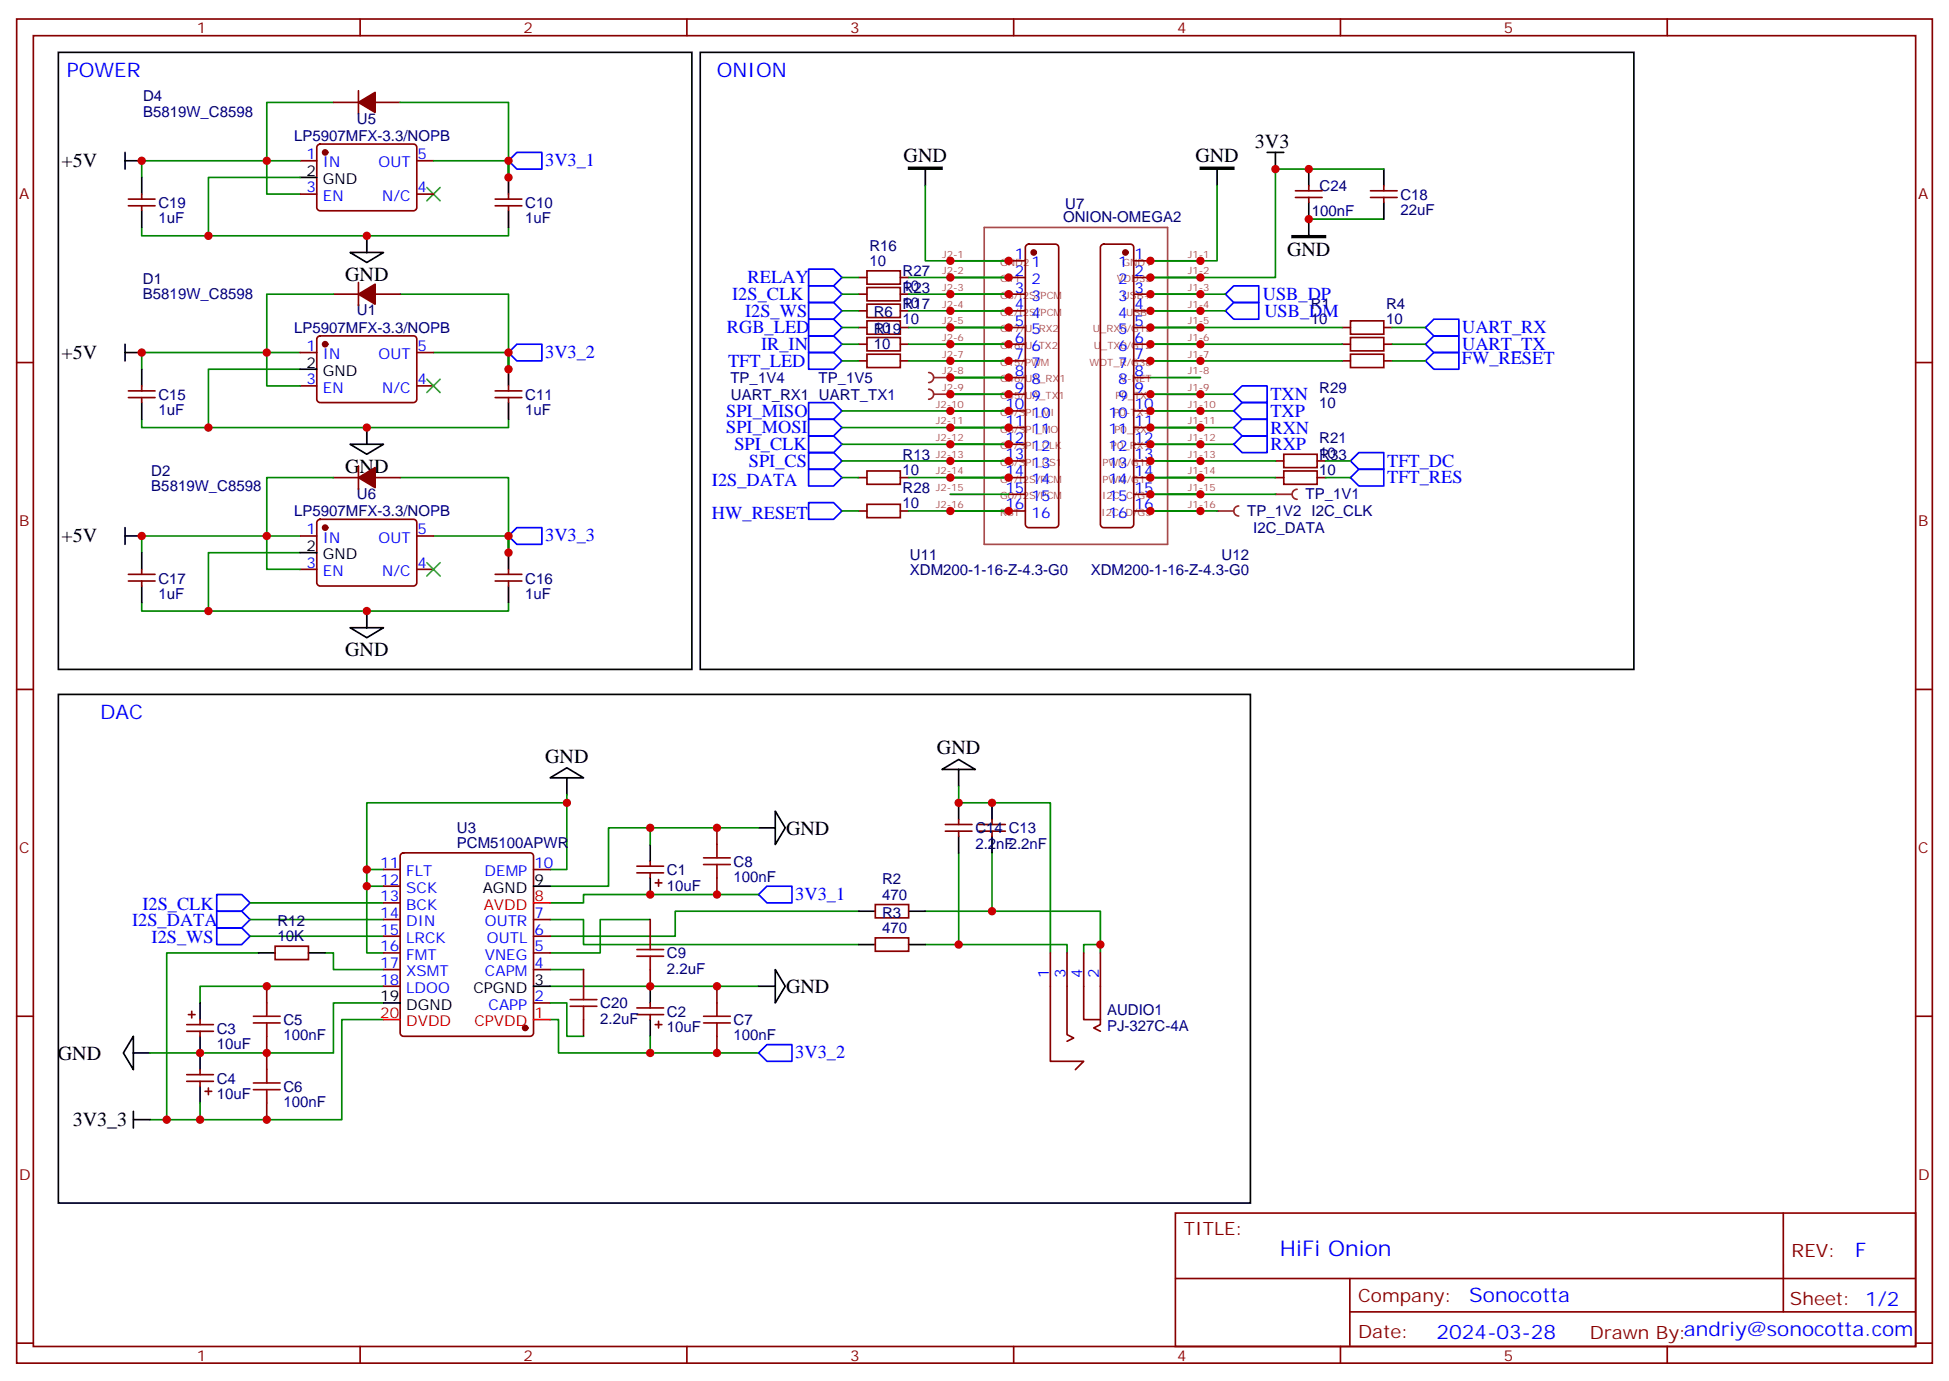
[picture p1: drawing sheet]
<svg xmlns="http://www.w3.org/2000/svg" width="412mm" height="292mm" viewBox="0 0 412 292" stroke-linecap="round" stroke-linejoin="round" font-family="sans-serif">
<g fill="none" stroke="#870000" stroke-width=".35">
<path d="M3.5 4h405.4v284.4h-405.4zM7.1 7.5h398.2v277.3h-398.2zM75.8 19.2v4.9M76.2 4v3.5M145.3 4v3.5M214.5 4v3.5M283.6 4v3.5M352.8 4v3.5M63.5 34h3.5M67.3 30.7l.4-.2h19.8a.71 .71 0 0 1 .7 .7v12.7a.76 .76 0 0 1-.7 .7h-19.8a.76 .76 0 0 1-.7-.7v-12.7zM70.6 21.7h5.2M79.4 21.7h5.3"/>
<path d="M88.2 34h3.5M276.9 39.3v1.1M292.8 39.3v1.1M27.2 43.5h5.6M27.2 42.1h5.6M30 41.1v1M30 43.5v1.1M63.5 41.1h3.5M75.8 59.8v4.9M88.2 41.1h3.5M104.8 43.5h5.6M104.8 42.1h5.6"/>
<path d="M107.6 41.1v1M107.6 43.5v1.1M181.7 58.7h1.7M183.4 57.3h7.1v2.8h-7.1zM190.5 58.7h1.8M274.1 41.8h5.7M274.1 40.4h5.7M276.9 41.8v1M290 41.8h5.6M290 40.4h5.6M292.8 41.8v1M3.5 76.7h3.6"/>
<path d="M63.5 74.6h3.5M67.3 71.3l.4-.3h19.8a.71 .71 0 0 1 .7 .8v12.7a.76 .76 0 0 1-.7 .7h-19.8a.76 .76 0 0 1-.7-.7v-12.7zM70.6 62.2h5.2M79.4 62.2h5.3M88.2 74.6h3.5M181.7 62.2h1.7M181.7 72.8h1.7M181.7 69.3h1.7M181.7 65.8h1.7M183.4 71.4h7.1v2.8h-7.1zM183.4 67.9h7.1v2.8h-7.1zM183.4 64.3h7.1v2.9h-7.1z"/>
<path d="M183.4 60.8h7.1v2.8h-7.1zM190.5 62.2h1.8M190.5 72.8h1.8M190.5 69.3h1.8M190.5 65.8h1.8M284 72.8h1.8M284 69.3h1.8M284 76.3h1.8M285.8 67.9h7v2.8h-7zM285.8 71.4h7v2.8h-7zM285.8 74.9h7v2.9h-7zM292.8 72.8h1.8"/>
<path d="M292.8 69.3h1.8M292.8 76.3h1.8M405.3 76.7h3.6M27.2 84.1h5.6M27.2 82.7h5.6M30 81.6v1.1M30 84.1v1.1M63.5 81.6h3.5M75.8 98.6v4.9M88.2 81.6h3.5M104.8 84.1h5.6M104.8 82.7h5.6"/>
<path d="M107.6 81.6v1.1M107.6 84.1v1.1M183.4 99.6h7.1v2.8h-7.1zM63.5 113.4h3.5M67.3 110.1l.4-.2h19.8a.71 .71 0 0 1 .7 .7v12.7a.76 .76 0 0 1-.7 .7h-19.8a.76 .76 0 0 1-.7-.7v-12.7zM70.6 101h5.2M79.4 101h5.3M88.2 113.4h3.5M181.7 101h1.7M181.7 108.1h1.7M183.4 106.7h7.1v2.8h-7.1zM190.5 101h1.8"/>
<path d="M190.5 108.1h1.8M27.2 122.9h5.6M27.2 121.5h5.6M30 120.4v1.1M30 122.9v1.1M63.5 120.4h3.5M88.2 120.4h3.5M104.8 122.9h5.6M104.8 121.5h5.6M107.6 120.4v1.1M107.6 122.9v1.1M3.5 145.8h3.6"/>
<path d="M405.3 145.8h3.6M151.7 175.1v3.5M200 175.8h5.7M200 174.4h5.7M202.8 173.4v1M202.8 175.8v1.1M207.1 175.8h5.6M207.1 174.4h5.6M209.9 173.4v1M209.9 175.8v1.1M81.1 198h3.6M81.1 194.5h3.6"/>
<path d="M81.1 183.9h3.6M81.1 187.5h3.6M81.1 191h3.6M84.9 180.6l.5-.2h26.8a.71 .71 0 0 1 .7 .7v37.4a.76 .76 0 0 1-.7 .7h-26.8a.76 .76 0 0 1-.7-.7v-37.4zM112.9 198h3.5M112.9 194.5h3.5M112.9 183.9h3.5M134.8 184.6h5.6M134.8 183.2h5.6M137.6 182.2v1M137.6 184.6v1.1M137.6 194.5v3.5"/>
<path d="M138.6 186.8h1.5M139.3 186.1v1.4M151.7 185.7v3.5M185.2 191.3h7.1v2.9h-7.1zM185.2 198.4h7.1v2.8h-7.1zM3.5 215h3.6M39.5 216.7h5.7M39.5 218.2h5.7M39.9 214.6h1.4M40.6 213.9v1.4M42.3 215.7v1M42.3 218.2v1"/>
<path d="M56.4 208.6v3.6M56.4 219.2v7.1M58.2 200.2h7.1v2.8h-7.1zM81.1 205.1h3.6M81.1 201.6h3.6M81.1 208.6h3.6M112.9 212.2h3.5M112.9 205.1h3.5M112.9 201.6h3.5M123.5 205.1v3.5M123.5 215.7v3.5M134.8 214.6h5.6"/>
<path d="M134.8 213.2h5.6M137.6 205.1v3.5M137.6 212.2v1M137.6 214.6v1.1M138.6 216.7h1.5M139.3 216v1.5M151.7 208.6v3.6M151.7 219.2v3.5M222.2 201.6v22.9h7.1l-1.8 1.8M225.8 201.6v17.3l1.4 .7-1.4 .7M229.3 201.6v14.1h3.5M232.8 201.6v15.1l-1.4 .8 1.4 .7"/>
<path d="M405.3 215h3.6M39.5 228.7h5.7M39.5 227.3h5.7M42.3 226.3v1M42.3 228.7v1.1M43.4 230.9h1.4M44.1 230.2v1.4M56.4 233.3v3.6M248.7 256.6h156.6v28.2h-156.6zM377.3 256.6v20.9M248.7 270.5h156.5M285.6 277.5h119.6"/>
<path d="M285.6 270.5v14.1M3.5 284.1h3.6M76.2 284.8v3.6M145.3 284.8v3.6M214.5 284.8v3.6M283.6 284.8v3.6M352.8 284.8v3.6M405.3 284.1h3.6"/>
</g>
<g fill="none" stroke="#008700" stroke-width=".35">
<path d="M63.5 37.5h-19.4v12.4M63.5 34h-33.5v3.5M70.6 21.7h-14.2v19.4h7.1M84.7 21.7h22.9v15.8M91.7 34h15.9v3.5M107.6 34v3.5M195.8 39.3v15.9h17.6M257.5 39.3v15.9h-14.1M292.8 35.8h-22.9v22.9h-26.5M30 48.1v1.8h77.6v-1.8M178.2 58.7h3.5M192.3 58.7h21.1"/>
<path d="M276.9 46.4h15.9M63.5 78.1h-19.4v12.4M63.5 74.6h-33.5v3.5M70.6 62.2h-14.2v19.4h7.1M84.7 62.2h22.9v15.9M91.7 74.6h15.9v3.5M107.6 74.6v3.5M178.2 62.2h3.5M178.2 65.8h3.5M178.2 69.3h3.5M178.2 72.8h3.5M192.3 62.2h21.1"/>
<path d="M192.3 65.8h21.1M192.3 69.3h21.1M192.3 72.8h21.1M243.4 62.2h15.9M243.4 65.8h15.9M243.4 69.3h40.6M243.4 72.8h40.6M243.4 76.3h40.6M294.6 69.3h7M294.6 72.8h7M294.6 76.3h7M30 88.7v1.8h77.6v-1.8"/>
<path d="M243.4 94h17.7M243.4 90.5h17.7M243.4 86.9h17.7M243.4 83.4h17.7M63.5 116.9h-19.4v12.4M63.5 113.4h-33.5v3.5M70.6 101h-14.2v19.4h7.1M84.7 101h22.9v15.9M91.7 113.4h15.9v3.5M107.6 113.4v3.5M178.2 101h3.5M178.2 108.1h3.5"/>
<path d="M192.3 101h21.1M192.3 108.1h21.1M30 127.5v1.8h77.6v-1.8M119.9 168.1v15.8h-3.5M119.9 169.8h-42.3v14.1h3.5M137.6 175.1v3.5M160.5 175.1h-31.7v12.4h-12.4M202.8 166.3v3.5h19.4v31.8M52.9 198h28.2M52.9 194.5h28.2M52.9 191h28.2M77.6 183.9v17.7h3.5"/>
<path d="M77.6 187.5h3.5M116.4 194.5h7.1v5.3h58.2M137.6 194.5h-10.6v7.1h-10.6M160.5 189.2h-37v1.8h-7.1M181.7 192.8h-38.8v5.2h-26.5M202.8 180.4v19.4h-7M202.8 199.8h23v1.8M209.9 180.4v12.4h-14.1M209.9 192.8h22.9v8.8M232.8 199.8h-3.5v1.8M54.7 201.6h-19.4v35.3M68.8 201.6h1.8v3.5h10.5"/>
<path d="M81.1 208.6h-38.8v3.6M81.1 212.2h-10.5v10.5h-38.9M81.1 215.7h-8.8v21.2h-40.6M116.4 208.6h44.1M116.4 215.7h1.8v7h42.3M116.4 212.2h3.5v7h3.6M116.4 205.1h7.1M137.6 219.2v3.5M42.3 233.3v3.6"/>
</g>
<g fill="none" stroke="#000" stroke-width=".35">
<path d="M12.3 11.1h134.1v130.5h-134.1zM148.2 11.1h197.5v130.5h-197.5zM26.5 34h3.5M26.5 32.2v3.6M30 37.5v3.6M63.5 37.5h3.5M107.6 37.5v3.6M195.8 35.8v3.5M257.5 35.8v3.5M268.1 32.2h3.5M269.9 32.2v3.6M276.9 35.8v3.5"/>
<path d="M292.8 35.8v3.5M30 44.6v3.5M74.1 53.4h7l-3.5 2.1zM77.6 49.9v3.5M107.6 44.6v3.5M276.9 42.8v7.1M292.8 42.8v3.6M26.5 72.8v3.5M26.5 74.6h3.5M30 78.1v3.5M63.5 78.1h3.5M107.6 78.1v3.5"/>
<path d="M30 85.2v3.5M74.1 94h7l-3.5 2.1zM77.6 90.5v3.5M107.6 85.2v3.5M26.5 111.6v3.5M26.5 113.4h3.5M30 116.9v3.5M63.5 116.9h3.5M107.6 116.9v3.5M30 124v3.5M74.1 132.8h7l-3.5 2.1zM77.6 129.3v3.5"/>
<path d="M107.6 124v3.5M12.3 146.9h252.3v107.6h-252.3zM116.4 164.5l3.5-2.1 3.6 2.1zM119.9 164.5v3.6M137.6 178.6v3.6M160.5 175.1h3.5M164 171.6l2.2 3.5-2.2 3.5zM199.3 162.8l3.5-2.1 3.6 2.1zM202.8 162.8v3.5M202.8 169.8v3.6M202.8 176.9v3.5M209.9 169.8v3.6"/>
<path d="M209.9 176.9v3.5M112.9 187.5h3.5M137.6 185.7v3.5M181.7 192.8h3.5M181.7 199.8h3.5M192.3 192.8h3.5M192.3 199.8h3.5M28.2 219.2v7.1l-2.1-3.6zM42.3 212.2v3.5M42.3 219.2v7.1M54.7 201.6h3.5M65.3 201.6h3.5"/>
<path d="M81.1 212.2h3.6M112.9 208.6h3.5M137.6 208.6v3.6M137.6 215.7v3.5M160.5 208.6h3.5M164 205.1l2.2 3.5-2.2 3.6zM28.2 222.7h3.5M28.2 236.9h3.5M28.2 235.1v3.5M42.3 229.8v3.5"/>
</g>
<g fill="none" stroke="#00f" stroke-width=".35">
<path d="M107.6 34l1.8-1.8h5.3v3.6h-5.3zM171.1 56.9h5.3l1.8 1.8-1.8 1.8h-5.3zM107.6 74.6l1.8-1.8h5.3v3.5h-5.3zM171.1 67.5h5.3l1.8 1.8-1.8 1.7h-5.3zM171.1 60.5h5.3l1.8 1.7-1.8 1.8h-5.3zM171.1 64h5.3l1.8 1.8-1.8 1.7h-5.3zM171.1 71h5.3l1.8 1.8-1.8 1.8h-5.3zM259.3 65.8l1.8-1.8h5.2v3.5h-5.2zM259.3 62.2l1.8-1.7h5.2v3.5h-5.2zM303.4 74.6h5.3v3.5h-5.3l-1.8-1.8zM303.4 67.5h5.3v3.5h-5.3l-1.8-1.7zM303.4 71h5.3v3.6h-5.3l-1.8-1.8z"/>
<path d="M171.1 99.3h5.3l1.8 1.7-1.8 1.8h-5.3zM261.1 90.5l1.7-1.8h5.3v3.5h-5.3zM261.1 83.4l1.7-1.8h5.3v3.6h-5.3zM262.8 92.2h5.3v3.5h-5.3l-1.7-1.7zM262.8 85.2h5.3v3.5h-5.3l-1.7-1.8zM107.6 113.4l1.8-1.8h5.3v3.5h-5.3zM171.1 106.3h5.3l1.8 1.8-1.8 1.8h-5.3zM45.9 192.8h5.3l1.7 1.7-1.7 1.8h-5.3zM45.9 196.3h5.3l1.7 1.7-1.7 1.8h-5.3zM45.9 189.2h5.3l1.7 1.8-1.7 1.8h-5.3zM160.5 189.2l1.8-1.7h5.3v3.5h-5.3zM160.5 222.7l1.8-1.7h5.3v3.5h-5.3z"/>
</g>
<g fill="none" stroke="#a10000" stroke-width=".35">
<path d="M151.7 178.6v2.9M137.6 198v2.9M148.9 182.9h5.6M148.9 181.5h5.6M151.7 182.9v2.8M53.6 216.4h5.7M53.6 215h5.7M56.4 212.2v2.8M56.4 216.4v2.8M120.6 211.5h5.7M120.6 212.9h5.7M123.5 208.6v2.9"/>
<path d="M123.5 212.9v2.8M134.8 200.9h5.6M134.8 202.3h5.6M137.6 202.3v2.8M148.9 216.4h5.6M148.9 215h5.6M151.7 212.2v2.8M151.7 216.4v2.8M53.6 230.5h5.7M53.6 229.1h5.7M56.4 226.3v2.8M56.4 230.5v2.8"/>
</g>
<g fill="#870000" stroke="#870000" stroke-width=".35">
<path d="M75.8 21.7l3.6-2.2v4.3z"/>
<path d="M75.8 62.2l3.6-2.1v4.2z"/>
<path d="M75.8 101l3.6-2.1v4.3z"/>
<circle cx="111.1" cy="217.5" r=".53"/>
<circle cx="68.8" cy="32.2" r=".53"/>
<circle cx="68.8" cy="72.8" r=".53"/>
<circle cx="68.8" cy="111.6" r=".53"/>
</g>
<path d="M112.9 191h3.5M81.1 215.7h3.6M112.9 215.7h3.5" fill="none" stroke="#f00" stroke-width=".35"/>
<path d="M90.3 39.7l2.8 2.8M93.1 39.7l-2.8 2.8M90.3 80.2l2.8 2.8M93.1 80.2l-2.8 2.8M90.3 119l2.8 2.8M93.1 119l-2.8 2.8" fill="none" stroke="#3c3" stroke-width=".35"/>
<path d="M192.3 35.4h7v.4h-7zM254 35.4h7.1v.4h-7.1zM273.4 49.9h7.1v.3h-7.1z" fill="#000" stroke="#000" stroke-width=".35"/>
<g fill="none" stroke="#a64a4a" stroke-width=".35">
<path d="M201.1 55.2h6.9M201.1 58.7h6.9M208.3 48.1h38.8v67h-38.8zM247.1 55.2h6.9M247.1 58.7h6.9M201.1 62.2h6.9M201.1 65.8h6.9M201.1 69.3h6.9M201.1 72.8h6.9M201.1 76.3h6.9M201.1 79.9h6.9M247.1 62.2h6.9"/>
<path d="M247.1 65.8h6.9M247.1 69.3h6.9M247.1 72.8h6.9M247.1 76.3h6.9M247.1 79.9h6.9M201.1 83.4h6.9M201.1 86.9h6.9M201.1 90.5h6.9M201.1 94h6.9M201.1 97.5h6.9M247.1 83.4h6.9M247.1 86.9h6.9"/>
<path d="M247.1 90.5h6.9M247.1 94h6.9M247.1 97.5h6.9M201.1 101h6.9M201.1 104.6h6.9M201.1 108.1h6.9M247.1 101h6.9M247.1 104.6h6.9M247.1 108.1h6.9"/>
</g>
<path d="M269.9 104.6h3.5M274.5 103.5a1.06 1.06 0 0 0-1.1 1.1 1.06 1.06 0 0 0 1.1 1" fill="none" stroke="#8c2424" stroke-width=".35"/>
<circle cx="269.9" cy="104.6" r=".18" fill="#8c2424"/>
<path d="M257.5 108.1h3.6M262.1 107a1.06 1.06 0 0 0-1 1.1 1.06 1.06 0 0 0 1 1" fill="none" stroke="#8c2424" stroke-width=".35"/>
<circle cx="257.5" cy="108.1" r=".18" fill="#8c2424"/>
<path d="M178.2 76.3h3.5M192.3 76.3h21.1M178.2 90.5h35.2M178.2 94h35.2M178.2 86.9h35.2M178.2 97.5h35.2M243.4 97.5h26.5M280.5 97.5h5.3M243.4 104.6h26.5M243.4 108.1h14.1M243.4 101h26.5M280.5 101h5.3" fill="none" stroke="#008700" stroke-width=".35"/>
<path d="M171.1 74.6h5.3l1.8 1.7-1.8 1.8h-5.3zM171.1 95.7h5.3l1.8 1.8-1.8 1.8h-5.3zM171.1 88.7h5.3l1.8 1.8-1.8 1.7h-5.3zM171.1 92.2h5.3l1.8 1.8-1.8 1.7h-5.3zM171.1 85.2h5.3l1.8 1.7-1.8 1.8h-5.3zM285.8 97.5l1.7-1.8h5.3v3.6h-5.3zM287.5 99.3h5.3v3.5h-5.3l-1.7-1.8z" fill="none" stroke="#00f" stroke-width=".35"/>
<path d="M181.7 76.3h1.7M183.4 74.9h7.1v2.9h-7.1zM190.5 76.3h1.8M269.9 97.5h1.7M271.6 96.1h7.1v2.8h-7.1zM271.6 99.6h7.1v2.8h-7.1zM278.7 97.5h1.8M269.9 101h1.7M278.7 101h1.8" fill="none" stroke="#870000" stroke-width=".35"/>
<path d="M196.5 78.8a1.06 1.06 0 0 1 1.1 1.1 1.06 1.06 0 0 1-1.1 1M197.6 79.9h3.5" fill="none" stroke="#8c2424" stroke-width=".35"/>
<circle cx="201.1" cy="79.9" r=".18" fill="#8c2424"/>
<path d="M196.5 82.3a1.06 1.06 0 0 1 1.1 1.1 1.06 1.06 0 0 1-1.1 1.1M197.6 83.4h3.5" fill="none" stroke="#8c2424" stroke-width=".35"/>
<circle cx="201.1" cy="83.4" r=".18" fill="#8c2424"/>
<g fill="none" stroke="#870000" stroke-width=".35">
<path d="M213.4 55.2h3.6M213.4 58.7h3.6M217.2 51.9l.5-.3h5.6a.71 .71 0 0 1 .7 .8v58.5a.76 .76 0 0 1-.7 .7h-5.6a.76 .76 0 0 1-.7-.7v-58.5zM233.1 51.9l.4-.3h5.7a.71 .71 0 0 1 .7 .8v58.5a.76 .76 0 0 1-.7 .7h-5.7a.76 .76 0 0 1-.7-.7v-58.5zM239.9 55.2h3.5M239.9 58.7h3.5M213.4 62.2h3.6M213.4 65.8h3.6M213.4 69.3h3.6M213.4 72.8h3.6M213.4 76.3h3.6M213.4 79.9h3.6"/>
<path d="M239.9 62.2h3.5M239.9 65.8h3.5M239.9 69.3h3.5M239.9 72.8h3.5M239.9 76.3h3.5M239.9 79.9h3.5M213.4 83.4h3.6M213.4 86.9h3.6M213.4 90.5h3.6M213.4 94h3.6M213.4 97.5h3.6M239.9 83.4h3.5"/>
<path d="M239.9 86.9h3.5M239.9 90.5h3.5M239.9 94h3.5M239.9 97.5h3.5M213.4 101h3.6M213.4 104.6h3.6M213.4 108.1h3.6M239.9 101h3.5M239.9 104.6h3.5M239.9 108.1h3.5"/>
</g>
<g fill="#870000" stroke="#870000" stroke-width=".35">
<circle cx="218.7" cy="53.4" r=".53"/>
<circle cx="238.1" cy="53.4" r=".53"/>
</g>
<g fill="none" stroke="#008700" stroke-width=".35">
<path d="M201.1 55.2h12.3M201.1 58.7h12.3M243.4 55.2h10.6M243.4 58.7h10.6M201.1 62.2h12.3M201.1 65.8h12.3M201.1 69.3h12.3M201.1 72.8h12.3M201.1 76.3h12.3M201.1 79.9h12.3M243.4 62.2h10.6M243.4 65.8h10.6"/>
<path d="M243.4 69.3h10.6M243.4 72.8h10.6M243.4 76.3h10.6M243.4 79.9h10.6M201.1 83.4h12.3M201.1 86.9h12.3M201.1 90.5h12.3M201.1 94h12.3M201.1 97.5h12.3M243.4 83.4h10.6M243.4 86.9h10.6M243.4 90.5h10.6"/>
<path d="M243.4 94h10.6M243.4 97.5h10.6M201.1 101h12.3M201.1 104.6h12.3M201.1 108.1h12.3M243.4 101h10.6M243.4 104.6h10.6M243.4 108.1h10.6"/>
</g>
<g fill="#c00">
<circle cx="209.9" cy="192.8" r=".88"/>
<circle cx="202.8" cy="199.8" r=".88"/>
<circle cx="42.3" cy="222.7" r=".88"/>
<circle cx="137.6" cy="208.6" r=".88"/>
<circle cx="119.9" cy="169.8" r=".88"/>
<circle cx="77.6" cy="187.5" r=".88"/>
<circle cx="77.6" cy="183.9" r=".88"/>
<circle cx="56.4" cy="222.7" r=".88"/>
<circle cx="56.4" cy="208.6" r=".88"/>
<circle cx="56.4" cy="236.9" r=".88"/>
<circle cx="42.3" cy="236.9" r=".88"/>
<circle cx="137.6" cy="189.2" r=".88"/>
<circle cx="137.6" cy="222.7" r=".88"/>
<circle cx="137.6" cy="175.1" r=".88"/>
<circle cx="151.7" cy="222.7" r=".88"/>
<circle cx="151.7" cy="208.6" r=".88"/>
<circle cx="151.7" cy="189.2" r=".88"/>
<circle cx="151.7" cy="175.1" r=".88"/>
<circle cx="35.3" cy="236.9" r=".88"/>
<circle cx="202.8" cy="169.8" r=".88"/>
<circle cx="209.9" cy="169.8" r=".88"/>
<circle cx="232.8" cy="199.8" r=".88"/>
<circle cx="30" cy="34" r=".88"/>
<circle cx="56.4" cy="34" r=".88"/>
<circle cx="107.6" cy="34" r=".88"/>
<circle cx="107.6" cy="74.6" r=".88"/>
<circle cx="56.4" cy="74.6" r=".88"/>
<circle cx="30" cy="74.6" r=".88"/>
<circle cx="107.6" cy="113.4" r=".88"/>
<circle cx="56.4" cy="113.4" r=".88"/>
<circle cx="30" cy="113.4" r=".88"/>
<circle cx="77.6" cy="49.9" r=".88"/>
<circle cx="44.1" cy="49.9" r=".88"/>
<circle cx="77.6" cy="90.5" r=".88"/>
<circle cx="44.1" cy="90.5" r=".88"/>
<circle cx="77.6" cy="129.3" r=".88"/>
<circle cx="44.1" cy="129.3" r=".88"/>
<circle cx="107.6" cy="37.5" r=".88"/>
<circle cx="107.6" cy="78.1" r=".88"/>
<circle cx="107.6" cy="116.9" r=".88"/>
<circle cx="276.9" cy="46.4" r=".88"/>
<circle cx="269.9" cy="35.8" r=".88"/>
<circle cx="276.9" cy="35.8" r=".88"/>
<circle cx="201.1" cy="79.9" r=".88"/>
<circle cx="201.1" cy="83.4" r=".88"/>
<circle cx="213.4" cy="55.2" r=".88"/>
<circle cx="213.4" cy="58.7" r=".88"/>
<circle cx="213.4" cy="62.2" r=".88"/>
<circle cx="213.4" cy="65.8" r=".88"/>
<circle cx="213.4" cy="69.3" r=".88"/>
<circle cx="213.4" cy="72.8" r=".88"/>
<circle cx="213.4" cy="76.3" r=".88"/>
<circle cx="213.4" cy="79.9" r=".88"/>
<circle cx="213.4" cy="83.4" r=".88"/>
<circle cx="213.4" cy="86.9" r=".88"/>
<circle cx="213.4" cy="90.5" r=".88"/>
<circle cx="213.4" cy="94" r=".88"/>
<circle cx="213.4" cy="97.5" r=".88"/>
<circle cx="213.4" cy="101" r=".88"/>
<circle cx="213.4" cy="108.1" r=".88"/>
<circle cx="254" cy="58.7" r=".88"/>
<circle cx="254" cy="108.1" r=".88"/>
<circle cx="254" cy="104.6" r=".88"/>
<circle cx="254" cy="101" r=".88"/>
<circle cx="254" cy="97.5" r=".88"/>
<circle cx="254" cy="94" r=".88"/>
<circle cx="254" cy="90.5" r=".88"/>
<circle cx="254" cy="86.9" r=".88"/>
<circle cx="254" cy="83.4" r=".88"/>
<circle cx="254" cy="76.3" r=".88"/>
<circle cx="254" cy="72.8" r=".88"/>
<circle cx="254" cy="69.3" r=".88"/>
<circle cx="254" cy="65.8" r=".88"/>
<circle cx="254" cy="62.2" r=".88"/>
<circle cx="254" cy="55.2" r=".88"/>
<circle cx="201.1" cy="108.1" r=".88"/>
<circle cx="201.1" cy="101" r=".88"/>
<circle cx="201.1" cy="97.5" r=".88"/>
<circle cx="201.1" cy="94" r=".88"/>
<circle cx="201.1" cy="90.5" r=".88"/>
<circle cx="201.1" cy="86.9" r=".88"/>
<circle cx="201.1" cy="76.3" r=".88"/>
<circle cx="201.1" cy="72.8" r=".88"/>
<circle cx="201.1" cy="69.3" r=".88"/>
<circle cx="201.1" cy="65.8" r=".88"/>
<circle cx="201.1" cy="62.2" r=".88"/>
<circle cx="201.1" cy="58.7" r=".88"/>
<circle cx="201.1" cy="55.2" r=".88"/>
<circle cx="243.4" cy="55.2" r=".88"/>
<circle cx="243.4" cy="58.7" r=".88"/>
<circle cx="243.4" cy="62.2" r=".88"/>
<circle cx="243.4" cy="65.8" r=".88"/>
<circle cx="243.4" cy="69.3" r=".88"/>
<circle cx="243.4" cy="72.8" r=".88"/>
<circle cx="243.4" cy="76.3" r=".88"/>
<circle cx="243.4" cy="83.4" r=".88"/>
<circle cx="243.4" cy="86.9" r=".88"/>
<circle cx="243.4" cy="90.5" r=".88"/>
<circle cx="243.4" cy="94" r=".88"/>
<circle cx="243.4" cy="97.5" r=".88"/>
<circle cx="243.4" cy="101" r=".88"/>
<circle cx="243.4" cy="104.6" r=".88"/>
<circle cx="243.4" cy="108.1" r=".88"/>
</g>
<text font-size="4.6" fill="#00f" x="270.8" y="265.6">HiFi Onion</text>
<g font-size="4.2" fill="#00f">
<text x="14.1" y="16.4">POWER</text>
<text x="151.7" y="16.4">ONION</text>
<text x="21.2" y="152.2">DAC</text>
<text x="392.5" y="265.9">F</text>
<text x="310.9" y="275.4">Sonocotta</text>
<text x="304" y="283.2">2024-03-28</text>
</g>
<g font-size="4.2">
<text x="13" y="35.4">+5V</text>
<text x="191.2" y="34.4">GND</text>
<text x="252.9" y="34.4">GND</text>
<text x="265.5" y="31.2">3V3</text>
<text x="73" y="59.5">GND</text>
<text x="272.3" y="54.2">GND</text>
<text x="13" y="76">+5V</text>
<text x="73" y="100.1">GND</text>
<text x="13" y="114.8">+5V</text>
<text x="73" y="138.9">GND</text>
<text x="115.4" y="161.3">GND</text>
<text x="198.3" y="159.6">GND</text>
<text x="166.3" y="176.5">GND</text>
<text x="166.3" y="210">GND</text>
<text x="12.2" y="224.1">GND</text>
<text x="15.4" y="238.2">3V3_3</text>
</g>
<g font-size="3.9" fill="#00f">
<text x="115.4" y="35.1">3V3_1</text>
<text x="158.2" y="59.9">RELAY</text>
<text x="154.9" y="63.5">I2S_CLK</text>
<text x="267.2" y="63.5">USB_DP</text>
<text x="153.8" y="70.5">RGB_LED</text>
<text x="157.7" y="67">I2S_WS</text>
<text x="267.5" y="67">USB_DM</text>
<text x="309.4" y="70.5">UART_RX</text>
<text x="115.4" y="75.7">3V3_2</text>
<text x="154.1" y="77.6">TFT_LED</text>
<text x="161.1" y="74.1">IR_IN</text>
<text x="309.3" y="77.1">FW_RESET</text>
<text x="309.4" y="74.1">UART_TX</text>
<text x="153.7" y="88.1">SPI_MISO</text>
<text x="268.8" y="84.6">TXN</text>
<text x="268.8" y="88.2">TXP</text>
<text x="153.7" y="91.7">SPI_MOSI</text>
<text x="155.4" y="95.2">SPI_CLK</text>
<text x="268.8" y="91.7">RXN</text>
<text x="268.8" y="95.2">RXP</text>
<text x="158.5" y="98.7">SPI_CS</text>
<text x="293.5" y="98.7">TFT_DC</text>
<text x="150.6" y="102.8">I2S_DATA</text>
<text x="293.5" y="102.3">TFT_RES</text>
<text x="150.6" y="109.9">HW_RESET</text>
<text x="115.4" y="114.5">3V3_3</text>
<text x="168.3" y="190.4">3V3_1</text>
<text x="28" y="195.9">I2S_DATA</text>
<text x="30.1" y="192.4">I2S_CLK</text>
<text x="32.1" y="199.5">I2S_WS</text>
<text x="168.3" y="223.9">3V3_2</text>
</g>
<g font-size="3.9" fill="#800">
<text x="250.5" y="261.2">TITLE:</text>
<text x="379.1" y="265.9">REV:</text>
<text x="287.4" y="275.4">Company:</text>
<text x="378.7" y="276">Sheet: 1/2</text>
<text x="287.4" y="283.1">Date:</text>
<text x="336.4" y="283.2">Drawn By:andriy@sonocotta.com</text>
</g>
<g font-size="3.2" fill="#800">
<text x="41.6" y="7">1</text>
<text x="110.8" y="7">2</text>
<text x="179.9" y="7">3</text>
<text x="249.1" y="7">4</text>
<text x="318.2" y="7">5</text>
<text x="4.1" y="42.1">A</text>
<text x="405.9" y="42.1">A</text>
<text x="4.1" y="111.3">B</text>
<text x="405.9" y="111.3">B</text>
<text x="4.1" y="180.4">C</text>
<text x="405.9" y="180.4">C</text>
<text x="4.1" y="249.6">D</text>
<text x="405.9" y="249.6">D</text>
<text x="41.6" y="287.8">1</text>
<text x="110.8" y="287.8">2</text>
<text x="179.9" y="287.8">3</text>
<text x="249.1" y="287.8">4</text>
<text x="318.2" y="287.8">5</text>
</g>
<g font-size="3.2" fill="#000080">
<text x="30.3" y="21.3">D4</text>
<text x="30.3" y="24.7">B5819W_C8598</text>
<text x="62.3" y="29.8">LP5907MFX-3.3/NOPB</text>
<text x="75.5" y="26.2">U5</text>
<text x="279.2" y="40.4">C24</text>
<text x="33.5" y="47.2">1uF</text>
<text x="33.5" y="44.1">C19</text>
<text x="111.1" y="47.2">1uF</text>
<text x="111.1" y="44.1">C10</text>
<text x="224.9" y="47.1">ONION-OMEGA2</text>
<text x="225.4" y="44.1">U7</text>
<text x="277.6" y="45.7">100nF</text>
<text x="296.3" y="45.4">22uF</text>
<text x="296.3" y="42.2">C18</text>
<text x="184" y="53.1">R16</text>
<text x="184" y="56.2">10</text>
<text x="191" y="58.4">R27</text>
<text x="30.3" y="63.3">B5819W_C8598</text>
<text x="30.3" y="60">D1</text>
<text x="191" y="65.5">R17</text>
<text x="191" y="65.1">10</text>
<text x="191" y="61.9">R23</text>
<text x="191" y="61.6">10</text>
<text x="277.4" y="65.5">R1</text>
<text x="293.3" y="65.5">R4</text>
<text x="62.3" y="70.4">LP5907MFX-3.3/NOPB</text>
<text x="75.5" y="66.7">U1</text>
<text x="184.9" y="70.3">10</text>
<text x="184.9" y="67.2">R6</text>
<text x="184.9" y="70.7">R19</text>
<text x="191" y="68.6">10</text>
<text x="277.4" y="68.6">10</text>
<text x="293.3" y="68.6">10</text>
<text x="184.9" y="73.9">10</text>
<text x="154.6" y="81">TP_1V4</text>
<text x="173.2" y="81">TP_1V5</text>
<text x="279.2" y="83.1">R29</text>
<text x="33.5" y="87.8">1uF</text>
<text x="33.5" y="84.6">C15</text>
<text x="111.1" y="87.8">1uF</text>
<text x="111.1" y="84.6">C11</text>
<text x="154.6" y="84.5">UART_RX1 UART_TX1</text>
<text x="279.2" y="86.3">10</text>
<text x="279.2" y="93.7">R21</text>
<text x="32" y="100.6">D2</text>
<text x="191" y="100.4">10</text>
<text x="191" y="97.2">R13</text>
<text x="279.2" y="96.9">10</text>
<text x="279.2" y="100.4">10</text>
<text x="279.2" y="97.2">R33</text>
<text x="32" y="103.9">B5819W_C8598</text>
<text x="75.5" y="105.5">U6</text>
<text x="191" y="107.4">10</text>
<text x="191" y="104.3">R28</text>
<text x="276.3" y="105.6">TP_1V1</text>
<text x="62.3" y="109.2">LP5907MFX-3.3/NOPB</text>
<text x="263.9" y="109.2">TP_1V2 I2C_CLK</text>
<text x="265.2" y="112.7">I2C_DATA</text>
<text x="192.5" y="118.4">U11</text>
<text x="258.5" y="118.4">U12</text>
<text x="33.5" y="123.4">C17</text>
<text x="111.1" y="123.4">C16</text>
<text x="192.5" y="121.6">XDM200-1-16-Z-4.3-G0</text>
<text x="230.8" y="121.6">XDM200-1-16-Z-4.3-G0</text>
<text x="33.5" y="126.6">1uF</text>
<text x="111.1" y="126.6">1uF</text>
<text x="96.7" y="179.4">PCM5100APWR</text>
<text x="96.7" y="176.1">U3</text>
<text x="206.4" y="179.6">2.2nF2.2nF</text>
<text x="206.4" y="176.3">C14 C13</text>
<text x="141.1" y="185.1">C1</text>
<text x="155.2" y="183.3">C8</text>
<text x="141.1" y="188.4">10uF</text>
<text x="155.2" y="186.5">100nF</text>
<text x="186.6" y="190.3">470</text>
<text x="186.6" y="187">R2</text>
<text x="58.7" y="195.9">R12</text>
<text x="186.6" y="197.3">470</text>
<text x="186.6" y="194.1">R3</text>
<text x="58.7" y="199.1">10K</text>
<text x="141.1" y="202.7">C9</text>
<text x="141.1" y="205.9">2.2uF</text>
<text x="127" y="213.3">C20</text>
<text x="141.1" y="215.1">C2</text>
<text x="234.2" y="214.8">AUDIO1</text>
<text x="45.9" y="221.9">10uF</text>
<text x="45.9" y="218.6">C3</text>
<text x="60" y="220.1">100nF</text>
<text x="60" y="216.9">C5</text>
<text x="127" y="216.5">2.2uF</text>
<text x="141.1" y="218.4">10uF</text>
<text x="155.2" y="220.1">100nF</text>
<text x="155.2" y="216.9">C7</text>
<text x="234.2" y="218">PJ-327C-4A</text>
<text x="45.9" y="232.5">10uF</text>
<text x="45.9" y="229.2">C4</text>
<text x="60" y="231">C6</text>
<text x="60" y="234.2">100nF</text>
</g>
<g font-size="3.2" fill="#00f">
<text x="64.8" y="33.7">1</text>
<text x="68.3" y="35.4">IN</text>
<text x="80.1" y="35.4">OUT</text>
<text x="88.4" y="33.7">5</text>
<text x="64.8" y="40.7">3</text>
<text x="88.4" y="40.7">4</text>
<text x="68.3" y="42.5">EN</text>
<text x="80.9" y="42.5">N/C</text>
<text x="214.8" y="54.8">1</text>
<text x="214.8" y="58.3">2</text>
<text x="218.3" y="56.6">1</text>
<text x="236.6" y="56.6">1</text>
<text x="240.1" y="54.8">1</text>
<text x="240.1" y="58.3">2</text>
<text x="214.8" y="61.9">3</text>
<text x="214.8" y="65.4">4</text>
<text x="218.3" y="60.1">2</text>
<text x="218.3" y="63.6">3</text>
<text x="236.6" y="60.1">2</text>
<text x="236.6" y="63.6">3</text>
<text x="240.1" y="61.9">3</text>
<text x="240.1" y="65.4">4</text>
<text x="214.8" y="68.9">5</text>
<text x="218.3" y="67.2">4</text>
<text x="218.3" y="70.7">5</text>
<text x="236.6" y="67.2">4</text>
<text x="236.6" y="70.7">5</text>
<text x="240.1" y="68.9">5</text>
<text x="64.8" y="74.2">1</text>
<text x="68.3" y="76">IN</text>
<text x="80.1" y="76">OUT</text>
<text x="88.4" y="74.2">5</text>
<text x="214.8" y="72.5">6</text>
<text x="214.8" y="76">7</text>
<text x="218.3" y="74.2">6</text>
<text x="218.3" y="77.8">7</text>
<text x="236.6" y="74.2">6</text>
<text x="236.6" y="77.8">7</text>
<text x="240.1" y="72.5">6</text>
<text x="240.1" y="76">7</text>
<text x="64.8" y="81.3">3</text>
<text x="68.3" y="83">EN</text>
<text x="80.9" y="83">N/C</text>
<text x="88.4" y="81.3">4</text>
<text x="214.8" y="79.5">8</text>
<text x="214.8" y="83">9</text>
<text x="218.3" y="81.3">8</text>
<text x="236.6" y="81.3">8</text>
<text x="240.1" y="79.5">8</text>
<text x="240.1" y="83">9</text>
<text x="212.7" y="86.6">10</text>
<text x="218.3" y="84.8">9</text>
<text x="218.3" y="88.3">10</text>
<text x="234.6" y="88.3">10</text>
<text x="236.6" y="84.8">9</text>
<text x="240.1" y="86.6">10</text>
<text x="212.7" y="90.1">11</text>
<text x="212.7" y="93.6">12</text>
<text x="218.3" y="91.9">11</text>
<text x="218.3" y="95.4">12</text>
<text x="234.6" y="91.9">11</text>
<text x="234.6" y="95.4">12</text>
<text x="240.1" y="90.1">11</text>
<text x="240.1" y="93.6">12</text>
<text x="212.7" y="97.2">13</text>
<text x="212.7" y="100.7">14</text>
<text x="218.3" y="98.9">13</text>
<text x="234.6" y="98.9">13</text>
<text x="240.1" y="97.2">13</text>
<text x="240.1" y="100.7">14</text>
<text x="212.7" y="104.2">15</text>
<text x="212.7" y="107.7">16</text>
<text x="218.3" y="102.4">14</text>
<text x="218.3" y="106">15</text>
<text x="234.6" y="102.4">14</text>
<text x="234.6" y="106">15</text>
<text x="240.1" y="104.2">15</text>
<text x="240.1" y="107.7">16</text>
<text x="64.8" y="113">1</text>
<text x="88.4" y="113">5</text>
<text x="218.3" y="109.5">16</text>
<text x="234.6" y="109.5">16</text>
<text x="68.3" y="114.8">IN</text>
<text x="80.1" y="114.8">OUT</text>
<text x="64.8" y="120.1">3</text>
<text x="68.3" y="121.8">EN</text>
<text x="80.9" y="121.8">N/C</text>
<text x="88.4" y="120.1">4</text>
<text x="80.5" y="183.6">11</text>
<text x="86" y="185.3">FLT</text>
<text x="102.5" y="185.3">DEMP</text>
<text x="113.1" y="183.6">10</text>
<text x="80.5" y="187.1">12</text>
<text x="80.5" y="190.6">13</text>
<text x="86" y="188.9">SCK</text>
<text x="80.5" y="194.2">14</text>
<text x="80.5" y="197.7">15</text>
<text x="86" y="192.4">BCK</text>
<text x="86" y="195.9">DIN</text>
<text x="102.6" y="195.9">OUTR</text>
<text x="113.1" y="197.7">6</text>
<text x="113.1" y="194.2">7</text>
<text x="80.5" y="201.2">16</text>
<text x="86" y="199.5">LRCK</text>
<text x="86" y="203">FMT</text>
<text x="102.6" y="203">VNEG</text>
<text x="103" y="199.5">OUTL</text>
<text x="113.1" y="201.2">5</text>
<text x="80.5" y="204.8">17</text>
<text x="80.5" y="208.3">18</text>
<text x="86" y="206.5">XSMT</text>
<text x="102.6" y="206.5">CAPM</text>
<text x="113.1" y="204.8">4</text>
<text x="221.9" y="206.9" transform="rotate(-90 221.9 206.9)">1</text>
<text x="225.4" y="206.9" transform="rotate(-90 225.4 206.9)">3</text>
<text x="229" y="206.9" transform="rotate(-90 229 206.9)">4</text>
<text x="232.5" y="206.9" transform="rotate(-90 232.5 206.9)">2</text>
<text x="86" y="210">LDOO</text>
<text x="103.4" y="213.6">CAPP</text>
<text x="113.1" y="211.8">2</text>
</g>
<g font-size="3.2">
<text x="64.8" y="37.2">2</text>
<text x="68.3" y="38.9">GND</text>
<text x="64.8" y="77.8">2</text>
<text x="68.3" y="79.5">GND</text>
<text x="64.8" y="116.6">2</text>
<text x="68.3" y="118.3">GND</text>
<text x="102.1" y="188.9">AGND</text>
<text x="113.1" y="187.1">9</text>
<text x="113.1" y="208.3">3</text>
<text x="80.5" y="211.8">19</text>
<text x="86" y="213.6">DGND</text>
<text x="100.2" y="210">CPGND</text>
</g>
<g font-size="3.2" fill="#f00">
<text x="113.1" y="190.6">8</text>
<text x="102.4" y="192.4">AVDD</text>
<text x="80.5" y="215.3">20</text>
<text x="113.1" y="215.3">1</text>
<text x="86" y="217.1">DVDD</text>
<text x="100.4" y="217.1">CPVDD</text>
</g>
<g font-size="2.1" fill="#a54b4b">
<text x="199.4" y="54.5">J2-1</text>
<text x="199.4" y="58">J2-2</text>
<text x="211.6" y="56.2">GND2</text>
<text x="211.6" y="59.7">G11</text>
<text x="236.3" y="59.7">VDD33</text>
<text x="237.5" y="56.2">GND1</text>
<text x="251.3" y="54.5">J1-1</text>
<text x="251.3" y="58">J1-2</text>
<text x="199.4" y="61.5">J2-3</text>
<text x="199.4" y="65.1">J2-4</text>
<text x="211.6" y="63.3">G3/I2S/PCM</text>
<text x="237.5" y="63.3">USB+</text>
<text x="251.3" y="61.5">J1-3</text>
<text x="251.3" y="65.1">J1-4</text>
<text x="199.4" y="68.6">J2-5</text>
<text x="211.6" y="66.8">G2/I2S/PCM</text>
<text x="211.6" y="70.3">G17/U_RX2</text>
<text x="231.2" y="70.3">U_RX0/G13</text>
<text x="238.3" y="66.8">USB-</text>
<text x="251.3" y="68.6">J1-5</text>
<text x="199.4" y="72.1">J2-6</text>
<text x="199.4" y="75.6">J2-7</text>
<text x="211.6" y="73.9">G16/U_TX2</text>
<text x="211.6" y="77.4">G15/PWM</text>
<text x="230.6" y="77.4">WDT_R/G38</text>
<text x="231.4" y="73.9">U_TX0/G12</text>
<text x="251.3" y="72.1">J1-6</text>
<text x="251.3" y="75.6">J1-7</text>
<text x="199.4" y="79.2">J2-8</text>
<text x="199.4" y="82.7">J2-9</text>
<text x="211.6" y="80.9">G46/UA_RX1</text>
<text x="237.1" y="80.9">V-NET</text>
<text x="251.3" y="79.2">J1-8</text>
<text x="251.3" y="82.7">J1-9</text>
<text x="198" y="86.2">J2-10</text>
<text x="198" y="89.8">J2-11</text>
<text x="211.6" y="84.4">G45/UA_TX1</text>
<text x="211.6" y="88">G9/SPI_MI</text>
<text x="235.6" y="88">P0-TX+</text>
<text x="236" y="84.4">P0_TX-</text>
<text x="251.3" y="86.2">J1-10</text>
<text x="251.3" y="89.8">J1-11</text>
<text x="198" y="93.3">J2-12</text>
<text x="211.6" y="91.5">G8/SPI_MO</text>
<text x="211.6" y="95">G7/SPI_CLK</text>
<text x="235.1" y="95">P0_RX+</text>
<text x="235.8" y="91.5">P0_RX-</text>
<text x="251.3" y="93.3">J1-12</text>
<text x="198" y="96.8">J2-13</text>
<text x="198" y="100.3">J2-14</text>
<text x="211.6" y="98.5">G6/SPI_CS1</text>
<text x="233.3" y="98.5">PWM/G18</text>
<text x="251.3" y="96.8">J1-13</text>
<text x="251.3" y="100.3">J1-14</text>
<text x="198" y="103.9">J2-15</text>
<text x="198" y="107.4">J2-16</text>
<text x="211.6" y="102.1">G1/I2S/PCM</text>
<text x="211.6" y="105.6">G0/I2S/PCM</text>
<text x="233.2" y="105.6">I2C_C/G4</text>
<text x="233.3" y="102.1">PWM/G19</text>
<text x="251.3" y="103.9">J1-15</text>
<text x="251.3" y="107.4">J1-16</text>
<text x="211.6" y="109.1">RST</text>
<text x="233.1" y="109.1">I2C_D/G5</text>
</g>
</svg>
